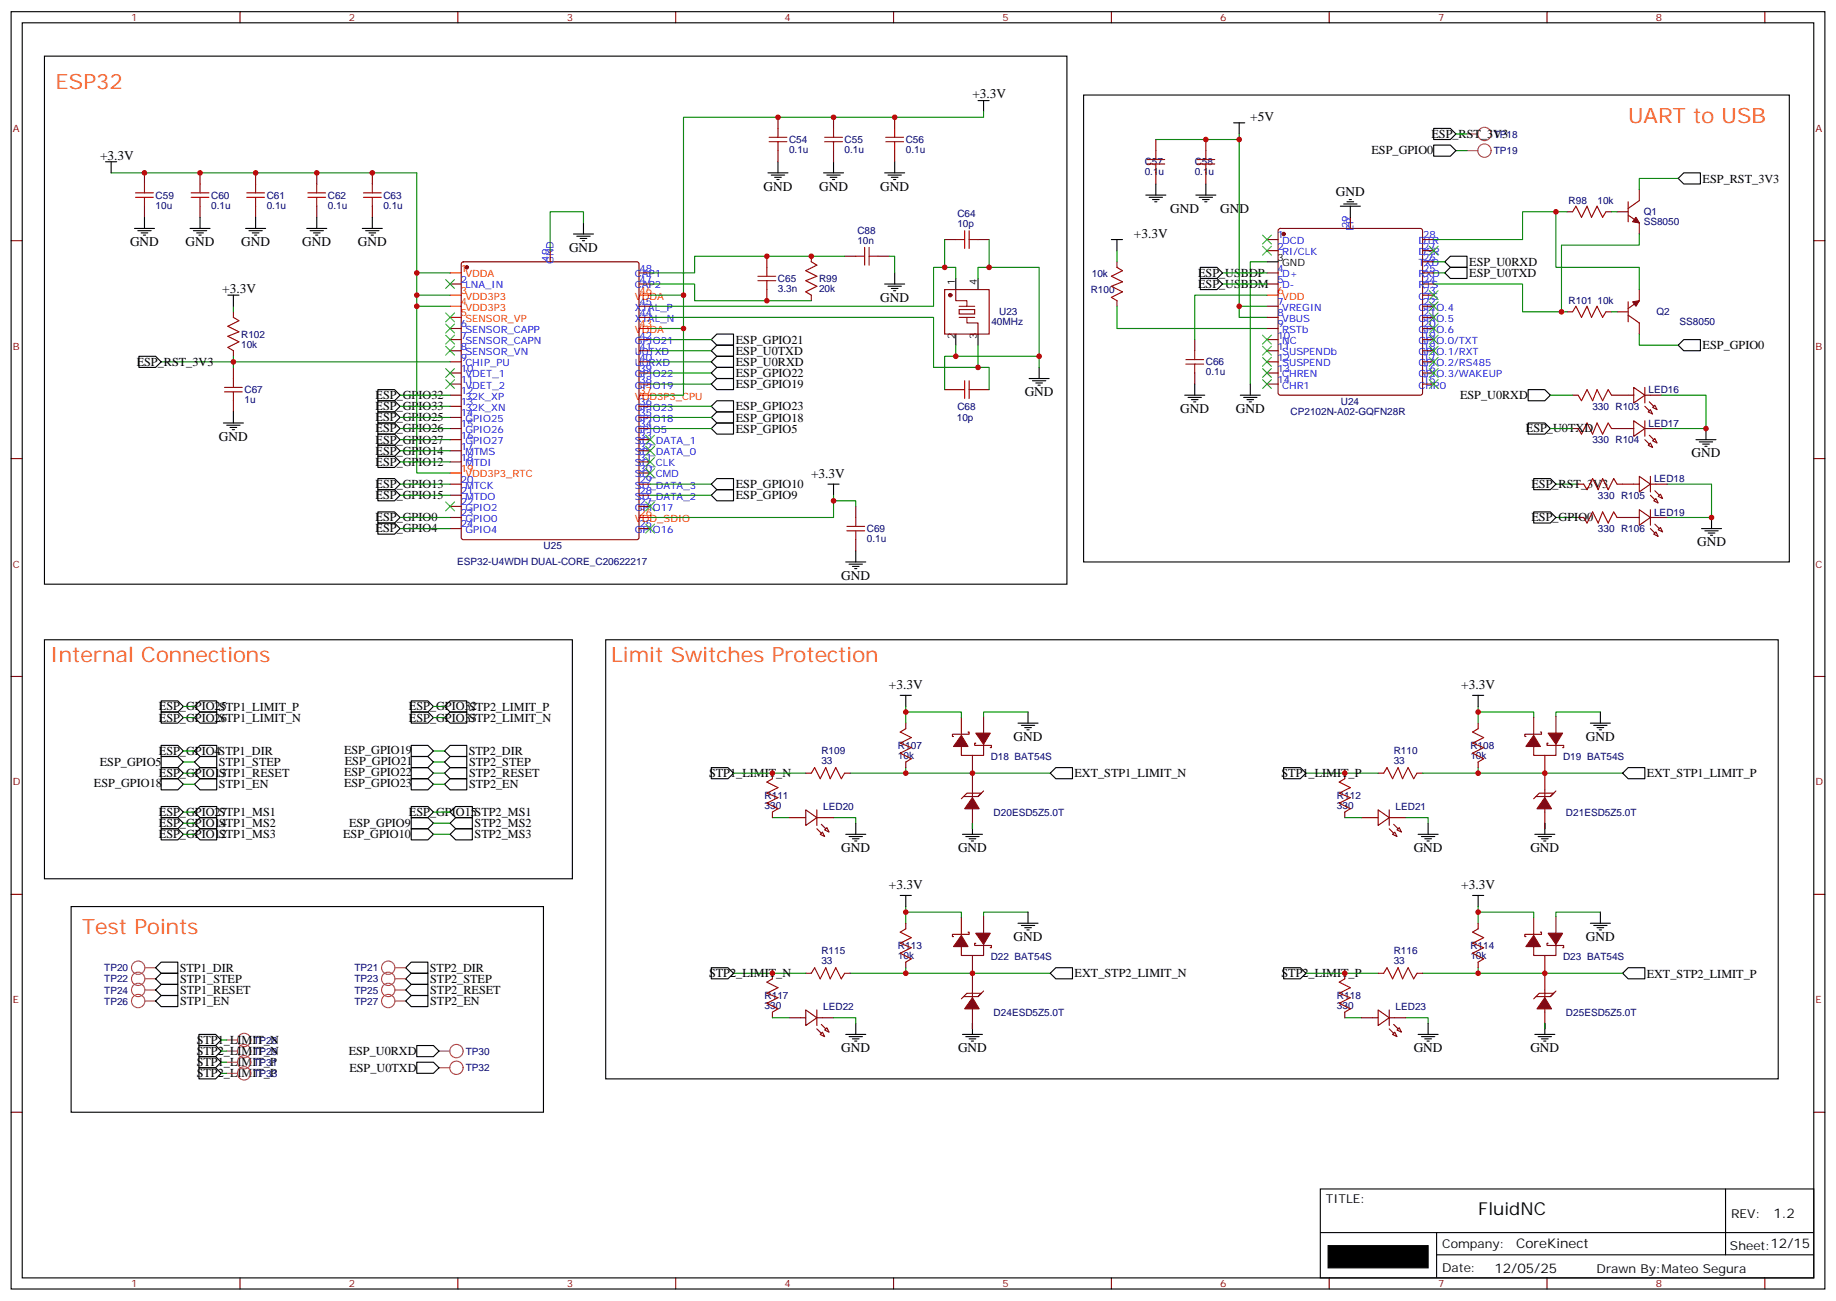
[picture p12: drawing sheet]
<svg xmlns="http://www.w3.org/2000/svg" width="583mm" height="413mm" viewBox="0 0 583 413" stroke-linecap="round" stroke-linejoin="round" font-family="sans-serif">
<g fill="none" stroke="#000" stroke-width=".35">
<path d="M3.5 3.7h575.8v405.4h-575.8zM7.1 7.2h568.6v398.3h-568.6zM14.1 17.8h324.6v167.6h-324.6zM310.4 31.9h3.6M312.2 31.9v3.6M344 30.2h224v148.1h-224zM391.6 39h3.5M393.3 39v3.5M33.5 51.3h3.5M35.3 51.3v3.6M243.8 54.9h6.3M244.8 55.6h4.3"/>
<path d="M245.9 56.3h2.1M246.6 57h.7M246.9 51.3v3.6M261.4 54.9h6.4M262.5 55.6h4.2M263.5 56.3h2.1M264.2 57h.7M264.6 51.3v3.6M280.8 54.9h6.4M281.9 55.6h4.2M282.9 56.3h2.1M283.6 57h.7"/>
<path d="M284 51.3v3.6M366.9 58.4v3.5M382.8 58.4v3.5M455.1 40.7h5.3l1.7 1.8-1.7 1.8h-5.3zM455.1 46h5.3l1.7 1.8-1.7 1.8h-5.3zM532.7 56.6l1.8-1.7h5.3v3.5h-5.3zM42.7 72.5h6.3M43.7 73.2h4.3M44.8 73.9h2.1M45.5 74.6h.7M45.9 69v3.5M60.3 72.5h6.4"/>
<path d="M61.4 73.2h4.2M62.4 73.9h2.2M63.1 74.6h.8M63.5 69v3.5M78 72.5h6.3M79 73.2h4.3M80.1 73.9h2.1M80.8 74.6h.7M81.1 69v3.5M97.4 72.5h6.3M98.4 73.2h4.3M99.5 73.9h2.1"/>
<path d="M100.2 74.6h.7M100.5 69v3.5M115 72.5h6.4M116.1 73.2h4.2M117.1 73.9h2.1M117.8 74.6h.7M118.2 69v3.5M182 74.3h6.4M183.1 75h4.2M184.1 75.7h2.2M184.9 76.4h.7M185.2 70.7v3.6"/>
<path d="M352.8 76h3.5M354.5 76v3.6M363.7 61.9h6.4M364.8 62.6h4.2M365.8 63.3h2.1M366.5 64h.7M379.6 61.9h6.3M380.6 62.6h4.3M381.7 63.3h2.1M382.4 64h.7M425.4 65.4h6.4M426.5 64.7h4.2"/>
<path d="M427.6 64h2.1M428.3 63.3h.7M428.6 65.4v3.6M72.3 93.7h3.5M74.1 93.7v3.5M280.8 90.1h6.4M281.9 90.8h4.2M282.9 91.5h2.1M283.6 92.3h.7M284 86.6v3.5M303.4 88.4v3.5M310.4 88.4v3.5"/>
<path d="M381 84.8h5.3l1.8 1.8-1.8 1.8h-5.3zM381 88.4h5.3l1.8 1.7-1.8 1.8h-5.3zM402.2 83.1h3.5M458.6 86.6l1.8-1.8h5.3v3.6h-5.3zM460.4 81.3h5.3v3.5h-5.3l-1.8-1.7zM44.1 113.1h5.3l1.8 1.7-1.8 1.8h-5.3zM225.8 118.4l1.7-1.8h5.3v3.5h-5.3zM225.8 114.8l1.7-1.7h5.3v3.5h-5.3zM225.8 107.8l1.7-1.8h5.3v3.5h-5.3zM227.5 109.5h5.3v3.6h-5.3l-1.7-1.8zM303.4 106v3.5M310.4 106v3.5"/>
<path d="M329.8 116.6v3.5M532.7 109.5l1.8-1.7h5.3v3.5h-5.3zM70.9 134.2h6.4M72 134.9h4.2M73 135.6h2.1M73.7 136.3h.7M74.1 130.7v3.5M119.9 127.2h5.3l1.8 1.7-1.8 1.8h-5.3zM119.9 123.6h5.3l1.8 1.8-1.8 1.8h-5.3zM119.9 130.7h5.3l1.8 1.8-1.8 1.7h-5.3zM119.9 134.2h5.3l1.8 1.8-1.8 1.8h-5.3zM119.9 137.8h5.3l1.8 1.7-1.8 1.8h-5.3z"/>
<path d="M225.8 132.5l1.7-1.8h5.3v3.5h-5.3zM225.8 128.9l1.7-1.7h5.3v3.5h-5.3zM225.8 121.9l1.7-1.8h5.3v3.5h-5.3zM227.5 134.2h5.3v3.6h-5.3l-1.7-1.8zM326.7 120.1h6.3M327.7 120.8h4.3M328.8 121.5h2.1M329.5 122.2h.7M376.1 125.4h6.3M377.1 126.1h4.3M378.2 126.8h2.1M378.9 127.5h.7"/>
<path d="M379.2 121.9v3.5M393.7 125.4h6.3M394.8 126.1h4.2M395.8 126.8h2.1M396.5 127.5h.7M396.9 121.9v3.5M485.1 123.6h5.3l1.7 1.8-1.7 1.8h-5.3zM485.1 134.2h5.3l1.7 1.8-1.7 1.8h-5.3zM538.3 139.5h6.4M541.5 136v3.5M119.9 151.9h5.3l1.8 1.7-1.8 1.8h-5.3zM119.9 141.3h5.3l1.8 1.8-1.8 1.7h-5.3z"/>
<path d="M119.9 144.8h5.3l1.8 1.8-1.8 1.7h-5.3zM119.9 155.4h5.3l1.8 1.8-1.8 1.7h-5.3zM225.8 153.6l1.7-1.7h5.3v3.5h-5.3zM225.8 157.2l1.7-1.8h5.3v3.5h-5.3zM262.8 153.6h3.5M264.6 153.6v3.6M486.8 151.9h5.3l1.8 1.7-1.8 1.8h-5.3zM539.4 140.2h4.2M540.5 140.9h2.1M541.2 141.6h.7M119.9 162.5h5.3l1.8 1.7-1.8 1.8h-5.3zM119.9 166h5.3l1.8 1.7-1.8 1.8h-5.3z"/>
<path d="M268.5 178.3h6.3M269.5 179h4.3M270.6 179.7h2.1M271.6 174.8v3.5M486.8 162.5h5.3l1.8 1.7-1.8 1.8h-5.3zM540.1 167.7h6.4M541.2 168.5h4.2M542.2 169.2h2.1M542.9 169.9h.7M543.3 164.2v3.5M271.3 180.4h.7M14.1 203h167.6v75.9h-167.6z"/>
<path d="M192.3 203h372.1v139.4h-372.1zM51.2 236.5h5.2l1.8 1.8-1.8 1.8h-5.2zM51.2 226h5.2l1.8 1.7-1.8 1.8h-5.2zM51.2 222.4h5.2l1.8 1.8-1.8 1.8h-5.2zM61.7 238.3l1.8-1.8h5.3v3.6h-5.3zM61.7 224.2l1.8-1.8h5.3v3.6h-5.3zM61.7 227.7l1.8-1.7h5.3v3.5h-5.3zM130.5 222.4h5.3l1.8 1.8-1.8 1.8h-5.3zM130.5 226h5.3l1.8 1.7-1.8 1.8h-5.3zM130.5 236.5h5.3l1.8 1.8-1.8 1.8h-5.3zM141.1 238.3l1.8-1.8h5.3v3.6h-5.3zM141.1 224.2l1.8-1.8h5.3v3.6h-5.3z"/>
<path d="M141.1 227.7l1.8-1.7h5.3v3.5h-5.3zM285.8 220.7h3.5M287.5 220.7v3.5M323.1 229.5h6.4M324.2 230.2h4.2M325.3 230.9h2.1M326 231.6h.7M326.3 226v3.5M467.4 220.7h3.6M469.2 220.7v3.5M504.8 229.5h6.4M505.9 230.2h4.2"/>
<path d="M506.9 230.9h2.2M507.6 231.6h.8M508 226v3.5M51.2 240.1h5.2l1.8 1.7-1.8 1.8h-5.2zM51.2 243.6h5.2l1.8 1.8-1.8 1.7h-5.2zM51.2 247.1h5.2l1.8 1.8-1.8 1.7h-5.2zM51.2 255.9h5.2l1.8 1.8-1.8 1.8h-5.2zM51.2 259.5h5.2l1.8 1.7-1.8 1.8h-5.2zM61.7 241.8l1.8-1.7h5.3v3.5h-5.3zM61.7 245.4l1.8-1.8h5.3v3.5h-5.3zM61.7 248.9l1.8-1.8h5.3v3.5h-5.3zM61.7 257.7l1.8-1.8h5.3v3.6h-5.3z"/>
<path d="M63.5 259.5h5.3v3.5h-5.3l-1.8-1.8zM130.5 247.1h5.3l1.8 1.8-1.8 1.7h-5.3zM130.5 243.6h5.3l1.8 1.8-1.8 1.7h-5.3zM130.5 240.1h5.3l1.8 1.7-1.8 1.8h-5.3zM130.5 255.9h5.3l1.8 1.8-1.8 1.8h-5.3zM130.5 259.5h5.3l1.8 1.7-1.8 1.8h-5.3zM141.1 248.9l1.8-1.8h5.3v3.5h-5.3zM141.1 245.4l1.8-1.8h5.3v3.5h-5.3zM141.1 241.8l1.8-1.7h5.3v3.5h-5.3zM144.6 255.9h5.3v3.6h-5.3l-1.7-1.8zM144.6 259.5h5.3v3.5h-5.3l-1.7-1.8zM225.8 243.6h5.3l1.7 1.8-1.7 1.7h-5.3z"/>
<path d="M333.4 245.4l1.7-1.8h5.3v3.5h-5.3zM407.5 243.6h5.2l1.8 1.8-1.8 1.7h-5.2zM516.8 243.6h5.3v3.5h-5.3l-1.7-1.7zM51.2 263h5.2l1.8 1.8-1.8 1.7h-5.2zM61.7 264.8l1.8-1.8h5.3v3.5h-5.3zM130.5 263h5.3l1.8 1.8-1.8 1.7h-5.3zM142.9 264.8l1.7-1.8h5.3v3.5h-5.3zM268.5 264.8h6.3M269.5 265.5h4.3M270.6 266.2h2.1M271.3 266.9h.7M271.6 261.2v3.6"/>
<path d="M305.5 264.8h6.4M306.6 265.5h4.2M307.6 266.2h2.1M308.3 266.9h.7M308.7 261.2v3.6M450.1 264.8h6.4M451.2 265.5h4.2M452.3 266.2h2.1M453 266.9h.7M453.3 261.2v3.6M487.2 264.8h6.3M488.2 265.5h4.3"/>
<path d="M489.3 266.2h2.1M490 266.9h.7M490.4 261.2v3.6M22.6 287.7h149.9v65.3h-149.9zM285.8 284.2h3.5M287.5 284.2v3.5M323.1 293h6.4M324.2 293.7h4.2M325.3 294.4h2.1M326 295.1h.7M326.3 289.5v3.5M467.4 284.2h3.6"/>
<path d="M469.2 284.2v3.5M504.8 293h6.4M505.9 293.7h4.2M506.9 294.4h2.2M507.6 295.1h.8M508 289.5v3.5M49.4 307.1l1.8-1.8h5.2v3.6h-5.2zM49.4 310.6l1.8-1.7h5.2v3.5h-5.2zM49.4 314.1l1.8-1.7h5.2v3.5h-5.2zM51.2 315.9h5.2v3.5h-5.2l-1.8-1.7zM128.8 314.1l1.7-1.7h5.3v3.5h-5.3zM128.8 310.6l1.7-1.7h5.3v3.5h-5.3z"/>
<path d="M128.8 307.1l1.7-1.8h5.3v3.6h-5.3zM130.5 315.9h5.3v3.5h-5.3l-1.7-1.7zM225.8 307.1h5.3l1.7 1.8-1.7 1.7h-5.3zM333.4 308.9l1.7-1.8h5.3v3.5h-5.3zM407.5 307.1h5.2l1.8 1.8-1.8 1.7h-5.2zM516.8 307.1h5.3v3.5h-5.3l-1.7-1.7zM63.1 328.3h5.3l1.8 1.7-1.8 1.8h-5.3zM63.1 331.8h5.3l1.8 1.8-1.8 1.7h-5.3zM63.1 335.3h5.3l1.8 1.8-1.8 1.7h-5.3zM63.1 338.8h5.3l1.8 1.8-1.8 1.8h-5.3zM132.3 337.1h5.3l1.7 1.7-1.7 1.8h-5.3zM132.3 331.8h5.3l1.7 1.8-1.7 1.7h-5.3z"/>
<path d="M268.5 328.3h6.3M269.5 329h4.3M270.6 329.7h2.1M271.3 330.4h.7M271.6 324.7v3.6M305.5 328.3h6.4M306.6 329h4.2M307.6 329.7h2.1M308.3 330.4h.7M308.7 324.7v3.6M450.1 328.3h6.4M451.2 329h4.2"/>
<path d="M452.3 329.7h2.1M453 330.4h.7M453.3 324.7v3.6M487.2 328.3h6.3M488.2 329h4.3M489.3 329.7h2.1M490 330.4h.7M490.4 324.7v3.6M419.1 377.3h156.6v28.2h-156.6zM547.7 377.3v20.9M419.1 391.1h156.5M456 398.2h119.6"/>
<path d="M456 391.1v14.2"/>
</g>
<g fill="none" stroke="#870000" stroke-width=".35">
<path d="M76.2 3.7v3.5M145.3 3.7v3.5M214.5 3.7v3.5M283.6 3.7v3.5M352.8 3.7v3.5M421.9 3.7v3.5M491.1 3.7v3.5M560.2 3.7v3.5M246.9 37.2v3.5M264.6 37.2v3.5M284 37.2v3.5M45.9 54.9v3.5"/>
<path d="M63.5 54.9v3.5M81.1 54.9v3.5M100.5 54.9v3.5M118.2 54.9v3.5M246.9 47.8v3.5M264.6 47.8v3.5M284 47.8v3.5M366.9 44.3v3.5M366.9 54.9v3.5M382.8 44.3v3.5M382.8 54.9v3.5M3.5 76.4h3.6"/>
<path d="M45.9 65.4v3.6M63.5 65.4v3.6M81.1 65.4v3.6M100.5 65.4v3.6M118.2 65.4v3.6M174.6 79.6v3.5M299.9 76h3.5M310.4 76h3.6M402.2 76h3.5M402.2 79.6h3.5M405.9 72.7l.5-.2h44.4l.5 .2 .3 .5v51.5l-.3 .5-.5 .2h-44.4l-.5-.2-.2-.5v-51.5zM428.6 69v3.5"/>
<path d="M451.6 76h3.5M451.6 79.6h3.5M497.4 67.2h1.8M509.8 67.2h1.7M513.3 67.2h3.5M516.8 64v6.4M516.8 68.3l3.5 2.4v3.6M520.3 60.1v3.6l-3.5 2.4M575.7 76.4h3.6M74.1 99v1.7M142.9 90.1h3.5M146.6 83.3l.5-.2h55l.7 .4v87.1l-.4 .6-55.3 .1-.6-.5-.1-87z"/>
<path d="M202.8 90.1h3.6M202.8 97.2h3.6M202.8 86.6h3.6M243.4 81.3v3.5M243.4 91.9v3.5M257.5 81.3v1.8M257.5 93.7v1.7M268.1 81.3h3.5M278.7 81.3h3.5M299.9 91.9h14.1v14.1h-14.1zM303.4 91.9v3.5h3.5v1.8M304.4 98.2h5v1.5h-5z"/>
<path d="M354.5 83.1v1.7M354.5 95.4v1.8M402.2 90.1h3.5M402.2 97.2h3.5M402.2 86.6h3.5M451.6 90.1h3.5M451.6 97.2h3.5M451.6 86.6h3.5M451.6 93.7h3.5M451.6 83.1h3.5M497.4 99h1.8M509.8 99h1.7"/>
<path d="M513.3 99h3.5M516.8 95.8v6.3M520.3 91.9v3.5l-3.5 2.5M74.1 111.3v1.8M74.1 116.6v3.5M142.9 104.2h3.5M142.9 107.8h3.5M142.9 111.3h3.5M142.9 114.8h3.5M142.9 118.4h3.5M202.8 107.8h3.6M202.8 111.3h3.6"/>
<path d="M202.8 114.8h3.6M202.8 118.4h3.6M202.8 100.7h3.6M306.9 100.7v1.8h3.5v3.5M379.2 107.8v3.5M379.2 118.4v3.5M402.2 104.2h3.5M402.2 107.8h3.5M402.2 111.3h3.5M402.2 114.8h3.5M402.2 118.4h3.5M402.2 100.7h3.5"/>
<path d="M451.6 104.2h3.5M451.6 107.8h3.5M451.6 111.3h3.5M451.6 114.8h3.5M451.6 118.4h3.5M451.6 100.7h3.5M516.8 100l3.5 2.5v3.5M74.1 127.2v3.5M142.9 121.9h3.5M142.9 125.4h3.5M142.9 128.9h3.5M142.9 132.5h3.5"/>
<path d="M142.9 136h3.5M142.9 139.5h3.5M202.8 121.9h3.6M202.8 128.9h3.6M202.8 132.5h3.6M202.8 136h3.6M202.8 139.5h3.6M299.9 123.6h3.5M310.4 123.6h3.6M402.2 121.9h3.5M451.6 121.9h3.5M499.2 125.4h1.7"/>
<path d="M499.2 136h1.7M511.5 125.4h7.1M511.5 136h7.1M518.6 122.9l3.5 2.5-3.5 2.5zM518.6 133.5l3.5 2.5-3.5 2.5zM522.1 125.4h5.3M522.1 136h5.3M522.1 122.9v5M522.1 133.5v5M523.2 130.7l.7-.7 .7 1.4zM525.3 128.6l.7 1.4-1.4-.7zM525.3 139.2l.7 1.4-1.4-.7z"/>
<path d="M3.5 145.5h3.6M142.9 143.1h3.5M142.9 146.6h3.5M142.9 153.6h3.5M142.9 157.2h3.5M202.8 143.1h3.6M202.8 146.6h3.6M202.8 153.6h3.6M202.8 157.2h3.6M202.8 150.1h3.6M500.9 153.6h1.8M513.3 153.6h7"/>
<path d="M520.3 151.2l3.6 2.4-3.6 2.5zM523.2 141.3l.7-.7 .7 1.4zM523.9 153.6h5.3M523.9 151.2v4.9M525.6 158.2l.7 1.4-1.4-.7zM526.3 157.5l.7-.7 .8 1.4zM575.7 145.5h3.6M142.9 160.7h3.5M142.9 164.2h3.5M142.9 167.7h3.5M202.8 160.7h3.6M202.8 167.7h3.6"/>
<path d="M271.6 160.7v3.5M271.6 171.3v3.5M500.9 164.2h1.8M513.3 164.2h7M520.3 161.7l3.6 2.5-3.6 2.5zM523.9 164.2h5.3M523.9 161.7v5M525.6 168.8l.7 1.4-1.4-.7zM526.3 168.1l.7-.7 .8 1.4zM3.5 214.7h3.6M575.7 214.7h3.6M287.5 229.5v1.7"/>
<path d="M305.2 236.2v3.5h7v-3.5M305.2 227.7v5.3M307.3 232.3h.3v.7h-5.3v.7h.4M308.7 239.7v5.3M309.7 235.8h-.3v.7h5.3v.7h-.4M312.2 227.4v5.3M469.2 229.5v1.7M486.8 236.2v3.5h7.1v-3.5M486.8 227.7v5.3M488.9 232.3h.4v.7h-5.3v.7h.4M490.4 239.7v5.3M491.4 235.8h-.3v.7h5.3v.7h-.4"/>
<path d="M493.9 227.4v5.3M245.2 245.4v1.7M245.2 257.7v1.8M250.5 259.5h5.3M255.8 257l3.5 2.5-3.5 2.4zM255.8 245.4h1.7M259.3 259.5h5.3M259.3 257v4.9M268.1 245.4h1.8M287.5 241.8v1.8M308.7 245.4v17.6M310.4 252.8l1.1-1.1-1.1 1.1h-4.5l-.7 .7"/>
<path d="M312.2 251l-.7 .7h-4.6l-1 1.1M426.9 245.4v1.7M426.9 257.7v1.8M432.2 259.5h5.2M437.4 257l3.6 2.5-3.6 2.4zM437.4 245.4h1.8M441 259.5h5.3M441 257v4.9M449.8 245.4h1.8M469.2 241.8v1.8M490.4 245.4v17.6M492.1 252.8l1.1-1.1-1.1 1.1h-4.6l-.7 .7"/>
<path d="M493.9 251l-.7 .7h-4.6l-1.1 1.1M260.3 264.8l.8-.7 .7 1.4zM261.8 263.3l.7-.7 .7 1.5zM442 264.8l.7-.7 .7 1.4zM443.4 263.3l.7-.7 .8 1.5zM3.5 283.8h3.6M287.5 293v1.7M305.2 299.7v3.5h7v-3.5M305.2 291.2v5.3M307.3 295.8h.3v.7h-5.3v.7h.4M309.7 299.3h-.3v.7h5.3v.7h-.4M312.2 290.9v5.3"/>
<path d="M469.2 293v1.7M486.8 299.7v3.5h7.1v-3.5M486.8 291.2v5.3M488.9 295.8h.4v.7h-5.3v.7h.4M491.4 299.3h-.3v.7h5.3v.7h-.4M493.9 290.9v5.3M575.7 283.8h3.6M245.2 308.9v1.7M255.8 308.9h1.7M268.1 308.9h1.8M287.5 305.3v1.8M308.7 303.2v5.3"/>
<path d="M308.7 308.9v17.6M310.4 316.3l1.1-1.1-1.1 1.1h-4.5l-.7 .7M312.2 314.5l-.7 .7h-4.6l-1 1.1M426.9 308.9v1.7M437.4 308.9h1.8M449.8 308.9h1.8M469.2 305.3v1.8M490.4 303.2v5.3M490.4 308.9v17.6M492.1 316.3l1.1-1.1-1.1 1.1h-4.6l-.7 .7M493.9 314.5l-.7 .7h-4.6l-1.1 1.1M245.2 321.2v1.8"/>
<path d="M250.5 323h5.3M255.8 320.5l3.5 2.5-3.5 2.4zM259.3 320.5v4.9M259.3 323h5.3M260.3 328.3l.8-.7 .7 1.4zM261.8 326.8l.7-.7 .7 1.5zM426.9 321.2v1.8M432.2 323h5.2M437.4 320.5l3.6 2.5-3.6 2.4zM441 320.5v4.9M441 323h5.3M442 328.3l.7-.7 .7 1.4z"/>
<path d="M443.4 326.8l.7-.7 .8 1.5zM3.5 353h3.6M575.7 353h3.6M76.2 405.5v3.6M145.3 405.5v3.6M214.5 405.5v3.6M283.6 405.5v3.6M352.8 405.5v3.6M421.9 405.5v3.6M491.1 405.5v3.6M560.2 405.5v3.6"/>
</g>
<g fill="#870000" stroke="#870000" stroke-width=".35">
<path d="M519.3 69l1 1.7-2.1-.3z"/>
<path d="M518.2 95.8l2.1-.4-1 1.8z"/>
<path d="M523.5 127.5l1.4 1.4z"/>
<path d="M522.1 128.9l1.4 1.5z"/>
<path d="M523.5 138.1l1.4 1.4z"/>
<path d="M522.1 139.5l1.4 1.4z"/>
<path d="M442.4 261.6l1.4 1.4z"/>
<path d="M441 263l1.4 1.4z"/>
<path d="M486.8 233.4l2.1 3.5h-4.5z"/>
<path d="M491.4 232.7h4.6l-2.1 3.5z"/>
<path d="M490.4 253.1l2.1 3.5h-4.6z"/>
<path d="M308.7 253.1l2.1 3.5h-4.6z"/>
<path d="M305.2 233.4l2.1 3.5h-4.6z"/>
<path d="M309.7 232.7h4.6l-2.1 3.5z"/>
<path d="M260.7 261.6l1.4 1.4z"/>
<path d="M259.3 263l1.4 1.4z"/>
<path d="M260.7 325.1l1.4 1.4z"/>
<path d="M259.3 326.5l1.4 1.4z"/>
<path d="M305.2 296.9l2.1 3.5h-4.6z"/>
<path d="M309.7 296.2h4.6l-2.1 3.5z"/>
<path d="M308.7 316.6l2.1 3.5h-4.6z"/>
<path d="M490.4 316.6l2.1 3.5h-4.6z"/>
<path d="M486.8 296.9l2.1 3.5h-4.5z"/>
<path d="M491.4 296.2h4.6l-2.1 3.5z"/>
<path d="M442.4 325.1l1.4 1.4z"/>
<path d="M441 326.5l1.4 1.4z"/>
<path d="M525.3 166.3l1.4 1.4z"/>
<path d="M523.9 167.7l1.4 1.5z"/>
<path d="M525.3 155.8l1.4 1.4z"/>
<path d="M523.9 157.2l1.4 1.4z"/>
<circle cx="148.2" cy="84.8" r=".53"/>
<circle cx="301.6" cy="93.7" r=".53"/>
<circle cx="407.5" cy="74.3" r=".53"/>
</g>
<path d="M142.9 86.6h3.5M142.9 93.7h3.5M142.9 97.2h3.5M202.8 93.7h3.6M402.2 93.7h3.5M142.9 100.7h3.5M202.8 104.2h3.6M202.8 125.4h3.6M142.9 150.1h3.5M202.8 164.2h3.6" fill="none" stroke="#f00" stroke-width=".35"/>
<g fill="none" stroke="#3c3" stroke-width=".35">
<path d="M400.8 74.6l2.8 2.8M400.8 78.1l2.8 2.9M403.6 74.6l-2.8 2.8M403.6 78.1l-2.8 2.9M453.7 78.1l2.8 2.9M456.5 78.1l-2.8 2.9M141.5 88.7l2.8 2.8M141.5 99.3l2.8 2.8M144.3 88.7l-2.8 2.8M144.3 99.3l-2.8 2.8M453.7 92.3l2.8 2.8M453.7 95.8l2.8 2.8"/>
<path d="M453.7 99.3l2.8 2.8M456.5 92.3l-2.8 2.8M456.5 95.8l-2.8 2.8M456.5 99.3l-2.8 2.8M141.5 102.8l2.8 2.9M141.5 106.4l2.8 2.8M141.5 109.9l2.8 2.8M141.5 116.9l2.8 2.9M144.3 102.8l-2.8 2.9M144.3 106.4l-2.8 2.8M144.3 109.9l-2.8 2.8M144.3 116.9l-2.8 2.9"/>
<path d="M400.8 116.9l2.8 2.9M400.8 113.4l2.8 2.8M400.8 106.4l2.8 2.8M400.8 109.9l2.8 2.8M403.6 116.9l-2.8 2.9M403.6 113.4l-2.8 2.8M403.6 106.4l-2.8 2.8M403.6 109.9l-2.8 2.8M453.7 102.8l2.8 2.9M453.7 106.4l2.8 2.8M453.7 109.9l2.8 2.8M453.7 113.4l2.8 2.8"/>
<path d="M453.7 116.9l2.8 2.9M456.5 102.8l-2.8 2.9M456.5 106.4l-2.8 2.8M456.5 109.9l-2.8 2.8M456.5 113.4l-2.8 2.8M456.5 116.9l-2.8 2.9M141.5 120.5l2.8 2.8M144.3 120.5l-2.8 2.8M205 138.1l2.8 2.8M207.8 138.1l-2.8 2.8M400.8 120.5l2.8 2.8M403.6 120.5l-2.8 2.8"/>
<path d="M453.7 120.5l2.8 2.8M456.5 120.5l-2.8 2.8M141.5 159.3l2.8 2.8M144.3 159.3l-2.8 2.8M205 159.3l2.8 2.8M205 141.6l2.8 2.9M205 148.7l2.8 2.8M205 145.2l2.8 2.8M207.8 159.3l-2.8 2.8M207.8 141.6l-2.8 2.9M207.8 148.7l-2.8 2.8M207.8 145.2l-2.8 2.8"/>
<path d="M205 166.3l2.8 2.9M207.8 166.3l-2.8 2.9"/>
</g>
<g fill="none" stroke="#008700" stroke-width=".35">
<path d="M312.2 35.5v1.7h-95.2v67h-10.6M35.3 54.9h97v95.2h10.6M366.9 44.3h26.4M393.3 42.5v58.2h8.9M462.1 42.5h3.6M462.1 47.8h3.6M532.7 56.6h-12.4v3.5M185.2 70.7v-3.5h-10.6v12.4M299.9 76v8.8M314 76v8.8M354.5 79.6v3.5M493.9 67.2v17.6h26.4v7.1"/>
<path d="M497.4 67.2h-14.1v8.8h-28.2M511.5 67.2h1.8M520.3 74.3v3.5h-24.6v21.2h-12.4v-8.9h-28.2M74.1 97.2v1.8M132.3 93.7h10.6M132.3 97.2h10.6M132.3 86.6h10.6M206.4 90.1h14.1v5.3h37M206.4 93.7h10.6M268.1 81.3h-47.6v5.3h-14.1M282.2 81.3h1.8v5.3M303.4 88.4v-3.6h-7.1v12.4h-89.9"/>
<path d="M310.4 88.4v-3.6h19.4v31.8M354.5 97.2v7h47.7M388.1 86.6h14.1M388.1 90.1h14.1M393.3 97.2h8.9M402.2 83.1h-5.3v38.8M402.2 93.7h-23v14.1M455.1 86.6h3.5M455.1 83.1h3.5M495.7 99h1.7M511.5 99h1.8M51.2 114.8h91.7"/>
<path d="M74.1 113.1v3.5M206.4 100.7h89.9v15.9h14.1M206.4 114.8h19.4M206.4 118.4h19.4M206.4 111.3h19.4M206.4 107.8h19.4M217 104.2v21.2h-10.6M303.4 113.1h-3.5v10.5M303.4 109.5v3.6h26.4M310.4 109.5v7.1h3.6v7M520.3 106v3.5h12.4M127 125.4h15.9"/>
<path d="M127 128.9h15.9M127 132.5h15.9M127 136h15.9M127 139.5h15.9M206.4 128.9h19.4M206.4 132.5h19.4M206.4 136h19.4M206.4 121.9h19.4M492.1 125.4h7.1M492.1 136h7.1M527.4 125.4h14.1v10.6h-14.1M127 153.6h15.9"/>
<path d="M127 143.1h15.9M127 146.6h15.9M127 157.2h15.9M206.4 153.6h19.4M206.4 157.2h19.4M264.6 157.2v7h-58.2M264.6 158.9h7v1.8M493.9 153.6h7M529.2 153.6h14.1v10.6h-14.1M127 164.2h15.9M127 167.7h15.9M493.9 164.2h7"/>
<path d="M58.2 238.3h3.5M58.2 224.2h3.5M58.2 227.7h3.5M137.6 238.3h3.5M137.6 224.2h3.5M137.6 227.7h3.5M287.5 226h17.7v1.7M287.5 224.2v5.3M326.3 226h-14.1v1.4M469.2 226h17.6v1.7M469.2 224.2v5.3M508 226h-14.1v1.4"/>
<path d="M58.2 248.9h3.5M58.2 245.4h3.5M58.2 241.8h3.5M58.2 257.7h3.5M137.6 248.9h3.5M137.6 245.4h3.5M137.6 241.8h3.5M137.6 257.7h5.3M232.8 245.4h23M245.2 259.5h5.3M264.6 259.5h7v1.7M287.5 243.6v1.8h-17.6"/>
<path d="M287.5 245.4h21.2M308.7 245v.4h24.7M414.5 245.4h22.9M426.9 259.5h5.3M446.3 259.5h7v1.7M451.6 245.4h17.6M469.2 243.6v1.8h21.2M490.4 245v.4h24.7M58.2 261.2h3.5M58.2 264.8h3.5M137.6 261.2h5.3M137.6 264.8h5.3"/>
<path d="M308.7 261.2v1.8M490.4 261.2v1.8M287.5 289.5h17.7v1.7M287.5 287.7v5.3M326.3 289.5h-14.1v1.4M469.2 289.5h17.6v1.7M469.2 287.7v5.3M508 289.5h-14.1v1.4M232.8 308.9h23M269.9 308.9h38.8M287.5 307.1v1.8M308.7 308.5v.4h24.7"/>
<path d="M414.5 308.9h22.9M469.2 307.1v1.8h-17.6M469.2 308.9h21.2M490.4 308.5v.4h24.7M70.2 330h1.8M70.2 333.6h1.8M70.2 337.1h1.8M245.2 323h5.3M264.6 323h7v1.7M308.7 324.7v1.8M426.9 323h5.3M446.3 323h7v1.7"/>
<path d="M490.4 324.7v1.8M70.2 340.6h1.8"/>
</g>
<g fill="none" stroke="#a10000" stroke-width=".35">
<path d="M45.9 58.4v2.8M63.5 58.4v2.8M81.1 58.4v2.8M100.5 58.4v2.8M118.2 58.4v2.8M244.1 43.6h5.7M244.1 45h5.7M246.9 40.7v2.9M246.9 45v2.8M261.8 43.6h5.6M261.8 45h5.6M264.6 40.7v2.9"/>
<path d="M264.6 45v2.8M281.2 43.6h5.6M281.2 45h5.6M284 40.7v2.9M284 45v2.8M364.1 50.6h5.6M364.1 52h5.6M366.9 47.8v2.8M366.9 52v2.9M379.9 50.6h5.7M379.9 52h5.7M382.8 47.8v2.8"/>
<path d="M382.8 52v2.9M43 61.2h5.7M43 62.6h5.7M45.9 62.6v2.8M60.7 61.2h5.6M60.7 62.6h5.6M63.5 62.6v2.8M78.3 61.2h5.7M78.3 62.6h5.7M81.1 62.6v2.8M97.7 61.2h5.7M97.7 62.6h5.7"/>
<path d="M100.5 62.6v2.8M115.4 61.2h5.6M115.4 62.6h5.6M118.2 62.6v2.8M274.5 78.5v5.6M275.9 78.5v5.6M303.4 76h2.8M306.2 73.2v5.6M307.6 73.2v5.6M307.6 76h2.8M499.2 67.2l1-1.8 1.8 3.6 1.8-3.6 1.4 3.6 1.7-3.6 1.8 3.6 1.1-1.8M240.6 89.1h5.6"/>
<path d="M240.6 87.7h5.6M243.4 84.8v2.9M243.4 89.1v2.8M257.5 83.1l1.8 1-3.5 1.8 3.5 1.8-3.5 1.4 3.5 1.7-3.5 1.8 1.7 1.1M271.6 81.3h2.9M275.9 81.3h2.8M354.5 84.8l1.8 1.1-3.5 1.8 3.5 1.7-3.5 1.4 3.5 1.8-3.5 1.8 1.7 1M499.2 99l1-1.8 1.8 3.5 1.8-3.5 1.4 3.5 1.7-3.5 1.8 3.5 1.1-1.7M74.1 100.7l1.7 1.1-3.5 1.7 3.5 1.8-3.5 1.4 3.5 1.8-3.5 1.7 1.8 1.1M376.4 114.1h5.7M376.4 115.5h5.7M379.2 111.3v2.8"/>
<path d="M379.2 115.5v2.9M71.3 124.4h5.6M71.3 122.9h5.6M74.1 120.1v2.8M74.1 124.4v2.8M303.4 123.6h2.8M306.2 120.8v5.7M307.6 120.8v5.7M307.6 123.6h2.8M500.9 125.4l1.1 1.8 1.8-3.6 1.7 3.6 1.4-3.6 1.8 3.6 1.8-3.6 1 1.8M500.9 136l1.1 1.8 1.8-3.6 1.7 3.6 1.4-3.6 1.8 3.6 1.8-3.6 1 1.8M502.7 153.6l1.1 1.8 1.7-3.5 1.8 3.5 1.4-3.5 1.8 3.5 1.7-3.5 1.1 1.7"/>
<path d="M268.8 167h5.7M268.8 168.5h5.7M271.6 164.2v2.8M271.6 168.5v2.8M502.7 164.2l1.1 1.8 1.7-3.5 1.8 3.5 1.4-3.5 1.8 3.5 1.7-3.5 1.1 1.7M287.5 231.2l-1.7 1.1 3.5 1.8-3.5 1.7 3.5 1.4-3.5 1.8 3.5 1.8-1.8 1M469.2 231.2l-1.8 1.1 3.6 1.8-3.6 1.7 3.6 1.4-3.6 1.8 3.6 1.8-1.8 1M245.2 247.1l-1.8 1.1 3.5 1.7-3.5 1.8 3.5 1.4-3.5 1.8 3.5 1.7-1.7 1.1M257.5 245.4l1.1-1.8 1.7 3.5 1.8-3.5 1.4 3.5 1.8-3.5 1.8 3.5 1-1.7M426.9 247.1l-1.8 1.1 3.5 1.7-3.5 1.8 3.5 1.4-3.5 1.8 3.5 1.7-1.7 1.1M439.2 245.4l1.1-1.8 1.7 3.5 1.8-3.5 1.4 3.5 1.8-3.5 1.7 3.5 1.1-1.7M287.5 294.7l-1.7 1.1 3.5 1.8-3.5 1.7 3.5 1.4-3.5 1.8 3.5 1.8-1.8 1"/>
<path d="M469.2 294.7l-1.8 1.1 3.6 1.8-3.6 1.7 3.6 1.4-3.6 1.8 3.6 1.8-1.8 1M245.2 310.6l-1.8 1.1 3.5 1.7-3.5 1.8 3.5 1.4-3.5 1.8 3.5 1.7-1.7 1.1M257.5 308.9l1.1-1.8 1.7 3.5 1.8-3.5 1.4 3.5 1.8-3.5 1.8 3.5 1-1.7M426.9 310.6l-1.8 1.1 3.5 1.7-3.5 1.8 3.5 1.4-3.5 1.8 3.5 1.7-1.7 1.1M439.2 308.9l1.1-1.8 1.7 3.5 1.8-3.5 1.4 3.5 1.8-3.5 1.7 3.5 1.1-1.7"/>
</g>
<path d="M304.4 97.2h5M304.4 100.7h5" fill="none" stroke="#871200" stroke-width=".35"/>
<g fill="none" stroke="#a64a4a" stroke-width=".35">
<path d="M465.7 42.5h3.4M465.7 47.8h3.4M45.9 307.1h3.5M45.9 310.6h3.5M45.9 314.1h3.5M45.9 317.7h3.5M125.3 307.1h3.5M125.3 310.6h3.5M125.3 314.1h3.5M125.3 317.7h3.5M72 333.6h3.4M72 330h3.4"/>
<path d="M72 337.1h3.4M139.3 333.6h3.5M139.3 338.8h3.5M72 340.6h3.4"/>
<circle cx="471.2" cy="47.8" r="2.12"/>
<circle cx="471.2" cy="42.5" r="2.12"/>
<circle cx="43.9" cy="307.1" r="2.12"/>
<circle cx="43.9" cy="310.6" r="2.12"/>
<circle cx="43.9" cy="314.1" r="2.12"/>
<circle cx="43.9" cy="317.7" r="2.12"/>
<circle cx="123.2" cy="317.7" r="2.12"/>
<circle cx="123.2" cy="307.1" r="2.12"/>
<circle cx="123.2" cy="314.1" r="2.12"/>
<circle cx="123.2" cy="310.6" r="2.12"/>
<circle cx="77.5" cy="333.6" r="2.12"/>
<circle cx="77.5" cy="330" r="2.12"/>
<circle cx="77.5" cy="337.1" r="2.12"/>
<circle cx="144.9" cy="333.6" r="2.12"/>
<circle cx="144.9" cy="338.8" r="2.12"/>
<circle cx="77.5" cy="340.6" r="2.12"/>
</g>
<path d="M421.6 395.3h31.7v7h-31.7z" fill="#000" stroke="#000" stroke-width=".35"/>
<g fill="#c00">
<circle cx="243.4" cy="81.3" r=".88"/>
<circle cx="257.5" cy="81.3" r=".88"/>
<circle cx="243.4" cy="95.4" r=".88"/>
<circle cx="217" cy="104.2" r=".88"/>
<circle cx="299.9" cy="84.8" r=".88"/>
<circle cx="314" cy="84.8" r=".88"/>
<circle cx="118.2" cy="54.9" r=".88"/>
<circle cx="100.5" cy="54.9" r=".88"/>
<circle cx="81.1" cy="54.9" r=".88"/>
<circle cx="63.5" cy="54.9" r=".88"/>
<circle cx="132.3" cy="86.6" r=".88"/>
<circle cx="132.3" cy="97.2" r=".88"/>
<circle cx="132.3" cy="93.7" r=".88"/>
<circle cx="45.9" cy="54.9" r=".88"/>
<circle cx="264.6" cy="37.2" r=".88"/>
<circle cx="284" cy="37.2" r=".88"/>
<circle cx="217" cy="93.7" r=".88"/>
<circle cx="246.9" cy="37.2" r=".88"/>
<circle cx="74.1" cy="114.8" r=".88"/>
<circle cx="493.9" cy="67.2" r=".88"/>
<circle cx="495.7" cy="99" r=".88"/>
<circle cx="329.8" cy="113.1" r=".88"/>
<circle cx="303.4" cy="113.1" r=".88"/>
<circle cx="382.8" cy="44.3" r=".88"/>
<circle cx="393.3" cy="97.2" r=".88"/>
<circle cx="393.3" cy="44.3" r=".88"/>
<circle cx="541.5" cy="136" r=".88"/>
<circle cx="310.4" cy="116.6" r=".88"/>
<circle cx="490.4" cy="245.4" r=".88"/>
<circle cx="469.2" cy="226" r=".88"/>
<circle cx="426.9" cy="245.4" r=".88"/>
<circle cx="245.2" cy="245.4" r=".88"/>
<circle cx="287.5" cy="226" r=".88"/>
<circle cx="308.7" cy="245.4" r=".88"/>
<circle cx="308.7" cy="308.9" r=".88"/>
<circle cx="287.5" cy="289.5" r=".88"/>
<circle cx="245.2" cy="308.9" r=".88"/>
<circle cx="426.9" cy="308.9" r=".88"/>
<circle cx="490.4" cy="308.9" r=".88"/>
<circle cx="469.2" cy="289.5" r=".88"/>
<circle cx="287.5" cy="245.4" r=".88"/>
<circle cx="287.5" cy="308.9" r=".88"/>
<circle cx="469.2" cy="308.9" r=".88"/>
<circle cx="469.2" cy="245.4" r=".88"/>
<circle cx="543.3" cy="164.2" r=".88"/>
<circle cx="264.6" cy="158.9" r=".88"/>
</g>
<g font-size="6.7" fill="#f60">
<text x="17.6" y="28.4">ESP32</text>
<text x="516.8" y="39">UART to USB</text>
<text x="15.9" y="210.1">Internal Connections</text>
<text x="194" y="210.1">Limit Switches Protection</text>
<text x="26.1" y="296.5">Test Points</text>
</g>
<text font-size="5.6" x="469.2" y="385.4">FluidNC</text>
<g font-size="4.2">
<text x="308.7" y="31.2">+3.3V</text>
<text x="396.9" y="38.3">+5V</text>
<text x="31.7" y="50.6">+3.3V</text>
<text x="242.4" y="60.5">GND</text>
<text x="260" y="60.5">GND</text>
<text x="279.4" y="60.5">GND</text>
<text x="424" y="62.2">GND</text>
<text x="371.5" y="67.6">GND</text>
<text x="387.3" y="67.6">GND</text>
<text x="359.9" y="75.7">+3.3V</text>
<text x="41.3" y="78.1">GND</text>
<text x="58.9" y="78.1">GND</text>
<text x="76.6" y="78.1">GND</text>
<text x="96" y="78.1">GND</text>
<text x="113.6" y="78.1">GND</text>
<text x="180.6" y="79.9">GND</text>
<text x="70.6" y="93">+3.3V</text>
<text x="279.4" y="95.8">GND</text>
<text x="325.3" y="125.8">GND</text>
<text x="374.6" y="131.1">GND</text>
<text x="392.3" y="131.1">GND</text>
<text x="69.5" y="139.9">GND</text>
<text x="536.9" y="145.2">GND</text>
<text x="257.5" y="151.6">+3.3V</text>
<text x="538.7" y="173.4">GND</text>
<text x="267.1" y="184">GND</text>
<text x="282.1" y="218.6">+3.3V</text>
<text x="463.8" y="218.6">+3.3V</text>
<text x="321.7" y="235.1">GND</text>
<text x="503.4" y="235.1">GND</text>
<text x="267.1" y="270.4">GND</text>
<text x="304.1" y="270.4">GND</text>
<text x="448.7" y="270.4">GND</text>
<text x="485.8" y="270.4">GND</text>
<text x="282.1" y="282.1">+3.3V</text>
<text x="463.8" y="282.1">+3.3V</text>
<text x="321.7" y="298.6">GND</text>
<text x="503.4" y="298.6">GND</text>
<text x="267.1" y="333.9">GND</text>
<text x="304.1" y="333.9">GND</text>
<text x="448.7" y="333.9">GND</text>
<text x="485.8" y="333.9">GND</text>
<text x="562.9" y="386.6">1.2</text>
<text x="481.3" y="396.1">CoreKinect</text>
<text x="474.4" y="403.9">12/05/25</text>
</g>
<g font-size="3.9">
<text x="454.4" y="43.8">ESP_RST_3V3</text>
<text x="435.4" y="49">ESP_GPIO0</text>
<text x="540.5" y="57.9">ESP_RST_3V3</text>
<text x="380.3" y="87.9">ESP_USBDP</text>
<text x="466.4" y="84.4">ESP_U0RXD</text>
<text x="466.4" y="87.9">ESP_U0TXD</text>
<text x="380.3" y="91.4">ESP_USBDM</text>
<text x="233.5" y="112.6">ESP_U0TXD</text>
<text x="233.5" y="109.1">ESP_GPIO21</text>
<text x="540.5" y="110.9">ESP_GPIO0</text>
<text x="43.4" y="116.1">ESP_RST_3V3</text>
<text x="233.5" y="119.7">ESP_GPIO22</text>
<text x="233.5" y="116.1">ESP_U0RXD</text>
<text x="233.5" y="123.2">ESP_GPIO19</text>
<text x="119.2" y="130.2">ESP_GPIO33</text>
<text x="119.2" y="126.7">ESP_GPIO32</text>
<text x="233.5" y="130.2">ESP_GPIO23</text>
<text x="463.5" y="126.7">ESP_U0RXD</text>
<text x="119.2" y="133.7">ESP_GPIO25</text>
<text x="119.2" y="137.2">ESP_GPIO26</text>
<text x="233.5" y="137.3">ESP_GPIO5</text>
<text x="233.5" y="133.8">ESP_GPIO18</text>
<text x="484.4" y="137.2">ESP_U0TXD</text>
<text x="119.2" y="140.8">ESP_GPIO27</text>
<text x="119.2" y="144.3">ESP_GPIO14</text>
<text x="119.2" y="147.8">ESP_GPIO12</text>
<text x="119.2" y="154.9">ESP_GPIO13</text>
<text x="233.5" y="154.9">ESP_GPIO10</text>
<text x="486.1" y="154.9">ESP_RST_3V3</text>
<text x="119.2" y="158.4">ESP_GPIO15</text>
<text x="233.5" y="158.5">ESP_GPIO9</text>
<text x="119.2" y="165.5">ESP_GPIO0</text>
<text x="486.1" y="165.5">ESP_GPIO0</text>
<text x="119.2" y="169">ESP_GPIO4</text>
<text x="50.4" y="225.4">ESP_GPIO25</text>
<text x="69.5" y="225.5">STP1_LIMIT_P</text>
<text x="129.8" y="225.4">ESP_GPIO32</text>
<text x="148.9" y="225.5">STP2_LIMIT_P</text>
<text x="50.4" y="229">ESP_GPIO26</text>
<text x="69.5" y="229">STP1_LIMIT_N</text>
<text x="129.8" y="229">ESP_GPIO33</text>
<text x="148.9" y="229">STP2_LIMIT_N</text>
<text x="50.4" y="239.5">ESP_GPIO4STP1_DIR</text>
<text x="109.2" y="239.1">ESP_GPIO19</text>
<text x="148.8" y="239.6">STP2_DIR</text>
<text x="31.7" y="242.9">ESP_GPIO5</text>
<text x="69.5" y="243.1">STP1_STEP</text>
<text x="109.4" y="242.7">ESP_GPIO21</text>
<text x="148.9" y="243.1">STP2_STEP</text>
<text x="29.8" y="249.7">ESP_GPIO18</text>
<text x="50.4" y="246.6">ESP_GPIO13</text>
<text x="69.5" y="246.7">STP1_RESET</text>
<text x="69.5" y="250.2">STP1_EN</text>
<text x="109.2" y="249.7">ESP_GPIO23</text>
<text x="109.2" y="246.2">ESP_GPIO22</text>
<text x="148.9" y="250.2">STP2_EN</text>
<text x="148.9" y="246.6">STP2_RESET</text>
<text x="225.1" y="246.6">STP1_LIMIT_N</text>
<text x="341" y="246.7">EXT_STP1_LIMIT_N</text>
<text x="406.8" y="246.6">STP1_LIMIT_P</text>
<text x="522.7" y="246.7">EXT_STP1_LIMIT_P</text>
<text x="50.4" y="259">ESP_GPIO27</text>
<text x="50.4" y="262.5">ESP_GPIO14</text>
<text x="69.5" y="258.9">STP1_MS1</text>
<text x="69.5" y="262.5">STP1_MS2</text>
<text x="110.8" y="262.5">ESP_GPIO9</text>
<text x="129.8" y="259">ESP_GPIO15STP2_MS1</text>
<text x="150.6" y="262.5">STP2_MS2</text>
<text x="50.4" y="266">ESP_GPIO12</text>
<text x="69.5" y="266">STP1_MS3</text>
<text x="108.9" y="266">ESP_GPIO10</text>
<text x="150.6" y="266">STP2_MS3</text>
<text x="57" y="308.4">STP1_DIR</text>
<text x="57.2" y="311.9">STP1_STEP</text>
<text x="136.4" y="308.4">STP2_DIR</text>
<text x="136.5" y="311.9">STP2_STEP</text>
<text x="225.1" y="310.1">STP2_LIMIT_N</text>
<text x="341.1" y="310.1">EXT_STP2_LIMIT_N</text>
<text x="406.8" y="310.1">STP2_LIMIT_P</text>
<text x="522.7" y="310.2">EXT_STP2_LIMIT_P</text>
<text x="57.1" y="315.4">STP1_RESET</text>
<text x="136.5" y="315.4">STP2_RESET</text>
<text x="57.1" y="318.9">STP1_EN</text>
<text x="136.5" y="319">STP2_EN</text>
<text x="62.4" y="331.3">STP1_LIMIT_N</text>
<text x="62.4" y="334.8">STP2_LIMIT_N</text>
<text x="110.7" y="334.8">ESP_U0RXD</text>
<text x="62.4" y="338.3">STP1_LIMIT_P</text>
<text x="62.4" y="341.8">STP2_LIMIT_P</text>
<text x="110.9" y="340.1">ESP_U0TXD</text>
<text x="420.9" y="381.9">TITLE:</text>
<text x="549.5" y="386.6">REV:</text>
<text x="457.8" y="396.1">Company:</text>
<text x="549.1" y="396.7">Sheet:12/15</text>
<text x="457.8" y="403.8">Date:</text>
<text x="506.8" y="403.8">Drawn By:Mateo Segura</text>
</g>
<g font-size="3.2" fill="#800">
<text x="41.6" y="6.7">1</text>
<text x="110.8" y="6.7">2</text>
<text x="179.9" y="6.7">3</text>
<text x="249.1" y="6.7">4</text>
<text x="318.2" y="6.7">5</text>
<text x="387.3" y="6.7">6</text>
<text x="456.5" y="6.7">7</text>
<text x="525.6" y="6.7">8</text>
<text x="4.1" y="41.8">A</text>
<text x="576.3" y="41.8">A</text>
<text x="4.1" y="111">B</text>
<text x="576.3" y="111">B</text>
<text x="4.1" y="180.1">C</text>
<text x="576.3" y="180.1">C</text>
<text x="4.1" y="249.2">D</text>
<text x="576.3" y="249.2">D</text>
<text x="4.1" y="318.4">E</text>
<text x="576.3" y="318.4">E</text>
<text x="41.6" y="408.5">1</text>
<text x="110.8" y="408.5">2</text>
<text x="179.9" y="408.5">3</text>
<text x="249.1" y="408.5">4</text>
<text x="318.2" y="408.5">5</text>
<text x="387.3" y="408.5">6</text>
<text x="456.5" y="408.5">7</text>
<text x="525.6" y="408.5">8</text>
</g>
<g font-size="3.2" fill="#000080">
<text x="250.5" y="45.4">C54</text>
<text x="268.1" y="45.4">C55</text>
<text x="287.5" y="45.4">C56</text>
<text x="474.1" y="43.6">TP18</text>
<text x="250.5" y="48.6">0.1u</text>
<text x="268.1" y="48.6">0.1u</text>
<text x="287.5" y="48.6">0.1u</text>
<text x="363.4" y="52.4">C57</text>
<text x="379.2" y="52.4">C58</text>
<text x="474.1" y="48.9">TP19</text>
<text x="363.4" y="55.6">0.1u</text>
<text x="379.2" y="55.6">0.1u</text>
<text x="49.4" y="63">C59</text>
<text x="67" y="63">C60</text>
<text x="84.7" y="63">C61</text>
<text x="104.1" y="63">C62</text>
<text x="121.7" y="63">C63</text>
<text x="497.9" y="64.8">R98</text>
<text x="507.1" y="64.8">10k</text>
<text x="49.4" y="66.2">10u</text>
<text x="67" y="66.2">0.1u</text>
<text x="84.7" y="66.2">0.1u</text>
<text x="104.1" y="66.2">0.1u</text>
<text x="121.7" y="66.2">0.1u</text>
<text x="303.9" y="69">C64</text>
<text x="521.8" y="71.5">SS8050</text>
<text x="521.8" y="68.3">Q1</text>
<text x="272.1" y="77.4">10n</text>
<text x="272.1" y="74.3">C88</text>
<text x="303.9" y="72.1">10p</text>
<text x="246.9" y="89.5">C65</text>
<text x="260" y="89.5">R99</text>
<text x="346.6" y="87.8">10k</text>
<text x="246.9" y="92.7">3.3n</text>
<text x="260" y="92.7">20k</text>
<text x="346.2" y="93.1">R100</text>
<text x="317.2" y="100.1">U23</text>
<text x="497.9" y="96.6">R101</text>
<text x="507.1" y="96.6">10k</text>
<text x="525.8" y="100.1">Q2</text>
<text x="76.6" y="107.1">R102</text>
<text x="314.7" y="103.3">40MHz</text>
<text x="533.1" y="103.3">SS8050</text>
<text x="76.6" y="110.3">10k</text>
<text x="382.8" y="119.1">0.1u</text>
<text x="382.8" y="115.9">C66</text>
<text x="77.6" y="124.8">C67</text>
<text x="523.3" y="124.8">LED16</text>
<text x="77.6" y="127.9">1u</text>
<text x="303.9" y="130.1">C68</text>
<text x="409.7" y="131.8">CP2102N-A02-GQFN28R</text>
<text x="425.6" y="128.4">U24</text>
<text x="505.5" y="130.1">330 R103</text>
<text x="303.7" y="133.6">10p</text>
<text x="523.3" y="135.4">LED17</text>
<text x="505.5" y="140.7">330 R104</text>
<text x="525" y="153">LED18</text>
<text x="507.2" y="158.3">330 R105</text>
<text x="525" y="163.6">LED19</text>
<text x="275.2" y="172">0.1u</text>
<text x="275.2" y="168.9">C69</text>
<text x="507.2" y="168.9">330 R106</text>
<text x="145.1" y="179.4">ESP32-U4WDH DUAL-CORE_C20622217</text>
<text x="172.6" y="174.3">U25</text>
<text x="260.7" y="239.4">R109</text>
<text x="285" y="237.7">R107</text>
<text x="442.4" y="239.4">R110</text>
<text x="466.7" y="237.7">R108</text>
<text x="260.7" y="242.5">33</text>
<text x="285" y="240.8">10k</text>
<text x="314.5" y="241.2">D18 BAT54S</text>
<text x="442.4" y="242.5">33</text>
<text x="466.7" y="240.8">10k</text>
<text x="496.2" y="241.2">D19 BAT54S</text>
<text x="242.7" y="256.7">330</text>
<text x="242.7" y="253.6">R111</text>
<text x="261.3" y="257.1">LED20</text>
<text x="424.4" y="256.7">330</text>
<text x="424.4" y="253.6">R112</text>
<text x="443" y="257.1">LED21</text>
<text x="315.4" y="258.8">D20ESD5Z5.0T</text>
<text x="497.1" y="258.8">D21ESD5Z5.0T</text>
<text x="260.7" y="302.9">R115</text>
<text x="285" y="304.3">10k</text>
<text x="285" y="301.2">R113</text>
<text x="314.5" y="304.7">D22 BAT54S</text>
<text x="442.4" y="302.9">R116</text>
<text x="466.7" y="304.3">10k</text>
<text x="466.7" y="301.2">R114</text>
<text x="496.2" y="304.7">D23 BAT54S</text>
<text x="33.1" y="308.2">TP20</text>
<text x="33.1" y="311.8">TP22</text>
<text x="112.5" y="311.8">TP23</text>
<text x="112.5" y="308.2">TP21</text>
<text x="260.7" y="306">33</text>
<text x="442.4" y="306">33</text>
<text x="33.1" y="315.3">TP24</text>
<text x="112.5" y="315.3">TP25</text>
<text x="242.7" y="317.1">R117</text>
<text x="424.4" y="317.1">R118</text>
<text x="33.1" y="318.8">TP26</text>
<text x="112.5" y="318.8">TP27</text>
<text x="242.7" y="320.2">330</text>
<text x="261.3" y="320.6">LED22</text>
<text x="315.4" y="322.3">D24ESD5Z5.0T</text>
<text x="424.4" y="320.2">330</text>
<text x="443" y="320.6">LED23</text>
<text x="497.1" y="322.3">D25ESD5Z5.0T</text>
<text x="80.4" y="334.7">TP29</text>
<text x="80.4" y="331.2">TP28</text>
<text x="147.8" y="334.7">TP30</text>
<text x="80.4" y="338.2">TP31</text>
<text x="80.4" y="341.7">TP33</text>
<text x="147.8" y="340">TP32</text>
</g>
<g font-size="3.2" fill="#00f">
<text x="405.5" y="75.7">1</text>
<text x="407" y="77.4">DCD</text>
<text x="428.3" y="72.5" transform="rotate(-90 428.3 72.5)">29</text>
<text x="429.7" y="73.2" transform="rotate(-90 429.7 73.2)">EP</text>
<text x="450.3" y="77.4">DTR</text>
<text x="451.7" y="75.7">28</text>
<text x="174.3" y="83.1" transform="rotate(-90 174.3 83.1)">49</text>
<text x="175.7" y="83.8" transform="rotate(-90 175.7 83.8)">GND</text>
<text x="405.5" y="79.2">2</text>
<text x="407" y="81">RI/CLK</text>
<text x="450.3" y="81">DSR</text>
<text x="451.7" y="82.7">26</text>
<text x="451.7" y="79.2">27</text>
<text x="146.2" y="89.8">2</text>
<text x="201.5" y="88">CAP1</text>
<text x="203" y="89.8">47</text>
<text x="203" y="86.3">48</text>
<text x="405.5" y="86.3">4</text>
<text x="405.5" y="89.8">5</text>
<text x="407" y="88">D+</text>
<text x="450.3" y="88">RXD</text>
<text x="450.3" y="84.5">TXD</text>
<text x="451.7" y="89.8">24</text>
<text x="451.7" y="86.3">25</text>
<text x="147.7" y="91.5">LNA_IN</text>
<text x="201.5" y="91.5">CAP2</text>
<text x="407" y="91.5">D-</text>
<text x="450.3" y="95.1">CTS</text>
<text x="450.3" y="91.5">RTS</text>
<text x="451.7" y="93.3">23</text>
<text x="201.5" y="98.6">XTAL_P</text>
<text x="203" y="100.4">44</text>
<text x="203" y="96.8">45</text>
<text x="405.5" y="96.8">7</text>
<text x="405.5" y="100.4">8</text>
<text x="407" y="98.6">VREGIN</text>
<text x="450.3" y="98.6">GPIO.4</text>
<text x="451.7" y="100.4">21</text>
<text x="451.7" y="96.8">22</text>
<text x="146.2" y="103.9">6</text>
<text x="146.2" y="107.4">7</text>
<text x="147.7" y="105.7">SENSOR_CAPP</text>
<text x="201.5" y="102.1">XTAL_N</text>
<text x="203" y="107.4">42</text>
<text x="405.5" y="103.9">9</text>
<text x="405.5" y="107.4">10</text>
<text x="407" y="102.1">VBUS</text>
<text x="407" y="105.7">RSTb</text>
<text x="450.3" y="105.7">GPIO.6</text>
<text x="450.3" y="102.1">GPIO.5</text>
<text x="451.7" y="107.4">19</text>
<text x="451.7" y="103.9">20</text>
<text x="146.2" y="110.9">8</text>
<text x="147.7" y="109.2">SENSOR_CAPN</text>
<text x="147.7" y="112.7">SENSOR_VN</text>
<text x="201.5" y="112.7">U0TXD</text>
<text x="201.5" y="109.2">GPIO21</text>
<text x="203" y="110.9">41</text>
<text x="405.5" y="110.9">11</text>
<text x="407" y="109.2">NC</text>
<text x="407" y="112.7">SUSPENDb</text>
<text x="450.3" y="112.7">GPIO.1/RXT</text>
<text x="450.3" y="109.2">GPIO.0/TXT</text>
<text x="451.7" y="110.9">18</text>
<text x="146.2" y="114.5">9</text>
<text x="146.2" y="118">10</text>
<text x="147.7" y="116.2">CHIP_PU</text>
<text x="147.7" y="119.8">VDET_1</text>
<text x="201.5" y="119.8">GPIO22</text>
<text x="201.5" y="116.2">U0RXD</text>
<text x="203" y="118">39</text>
<text x="203" y="114.5">40</text>
<text x="405.5" y="114.5">12</text>
<text x="405.5" y="118">13</text>
<text x="407" y="116.2">SUSPEND</text>
<text x="407" y="119.8">CHREN</text>
<text x="450.3" y="119.8">GPIO.3/WAKEUP</text>
<text x="450.3" y="116.2">GPIO.2/RS485</text>
<text x="451.7" y="118">16</text>
<text x="451.7" y="114.5">17</text>
<text x="146.2" y="121.5">11</text>
<text x="146.2" y="125.1">12</text>
<text x="147.7" y="123.3">VDET_2</text>
<text x="201.5" y="123.3">GPIO19</text>
<text x="203" y="121.5">38</text>
<text x="405.5" y="121.5">14</text>
<text x="407" y="123.3">CHR1</text>
<text x="450.3" y="123.3">CHR0</text>
<text x="451.7" y="121.5">15</text>
<text x="146.2" y="128.6">13</text>
<text x="147.7" y="126.8">32K_XP</text>
<text x="147.7" y="130.4">32K_XN</text>
<text x="201.5" y="130.4">GPIO23</text>
<text x="203" y="128.6">36</text>
<text x="146.2" y="132.1">14</text>
<text x="146.2" y="135.6">15</text>
<text x="147.7" y="133.9">GPIO25</text>
<text x="147.7" y="137.4">GPIO26</text>
<text x="201.5" y="137.4">GPIO5</text>
<text x="201.5" y="133.9">GPIO18</text>
<text x="203" y="135.6">34</text>
<text x="203" y="132.1">35</text>
<text x="146.2" y="139.2">16</text>
<text x="146.2" y="142.7">17</text>
<text x="147.7" y="140.9">GPIO27</text>
<text x="201.5" y="140.9">SD_DATA_1</text>
<text x="203" y="142.7">32</text>
<text x="203" y="139.2">33</text>
<text x="146.2" y="146.2">18</text>
<text x="147.7" y="144.5">MTMS</text>
<text x="147.7" y="148">MTDI</text>
<text x="201.5" y="148">SD_CLK</text>
<text x="201.5" y="144.5">SD_DATA_0</text>
<text x="203" y="149.8">30</text>
<text x="203" y="146.2">31</text>
<text x="146.2" y="153.3">20</text>
<text x="147.7" y="155">MTCK</text>
<text x="201.5" y="155">SD_DATA_3</text>
<text x="201.5" y="151.5">SD_CMD</text>
<text x="203" y="153.3">29</text>
<text x="146.2" y="156.8">21</text>
<text x="146.2" y="160.3">22</text>
<text x="147.7" y="158.6">MTDO</text>
<text x="201.5" y="158.6">SD_DATA_2</text>
<text x="203" y="160.3">27</text>
<text x="203" y="156.8">28</text>
<text x="146.2" y="163.9">23</text>
<text x="146.2" y="167.4">24</text>
<text x="147.7" y="162.1">GPIO2</text>
<text x="147.7" y="165.6">GPIO0</text>
<text x="201.5" y="162.1">GPIO17</text>
<text x="203" y="167.4">25</text>
<text x="147.7" y="169.2">GPIO4</text>
<text x="201.5" y="169.2">GPIO16</text>
</g>
<g font-size="3.2">
<text x="405.5" y="82.7">3</text>
<text x="407" y="84.5">GND</text>
<text x="303" y="90.5" transform="rotate(-90 303 90.5)">1</text>
<text x="310.1" y="90.5" transform="rotate(-90 310.1 90.5)">4</text>
<text x="303" y="107.4" transform="rotate(-90 303 107.4)">2</text>
<text x="310.1" y="107.4" transform="rotate(-90 310.1 107.4)">3</text>
</g>
<g font-size="3.2" fill="#f00">
<text x="146.2" y="86.3">1</text>
<text x="147.7" y="88">VDDA</text>
<text x="146.2" y="93.3">3</text>
<text x="147.7" y="95.1">VDD3P3</text>
<text x="201.5" y="95.1">VDDA</text>
<text x="203" y="93.3">46</text>
<text x="405.5" y="93.3">6</text>
<text x="407" y="95.1">VDD</text>
<text x="146.2" y="96.8">4</text>
<text x="146.2" y="100.4">5</text>
<text x="147.7" y="98.6">VDD3P3</text>
<text x="147.7" y="102.1">SENSOR_VP</text>
<text x="201.5" y="105.7">VDDA</text>
<text x="203" y="103.9">43</text>
<text x="203" y="125.1">37</text>
<text x="201.5" y="126.8">VDD3P3_CPU</text>
<text x="146.2" y="149.8">19</text>
<text x="147.7" y="151.5">VDD3P3_RTC</text>
<text x="201.5" y="165.6">VDD_SDIO</text>
<text x="203" y="163.9">26</text>
</g>
</svg>
